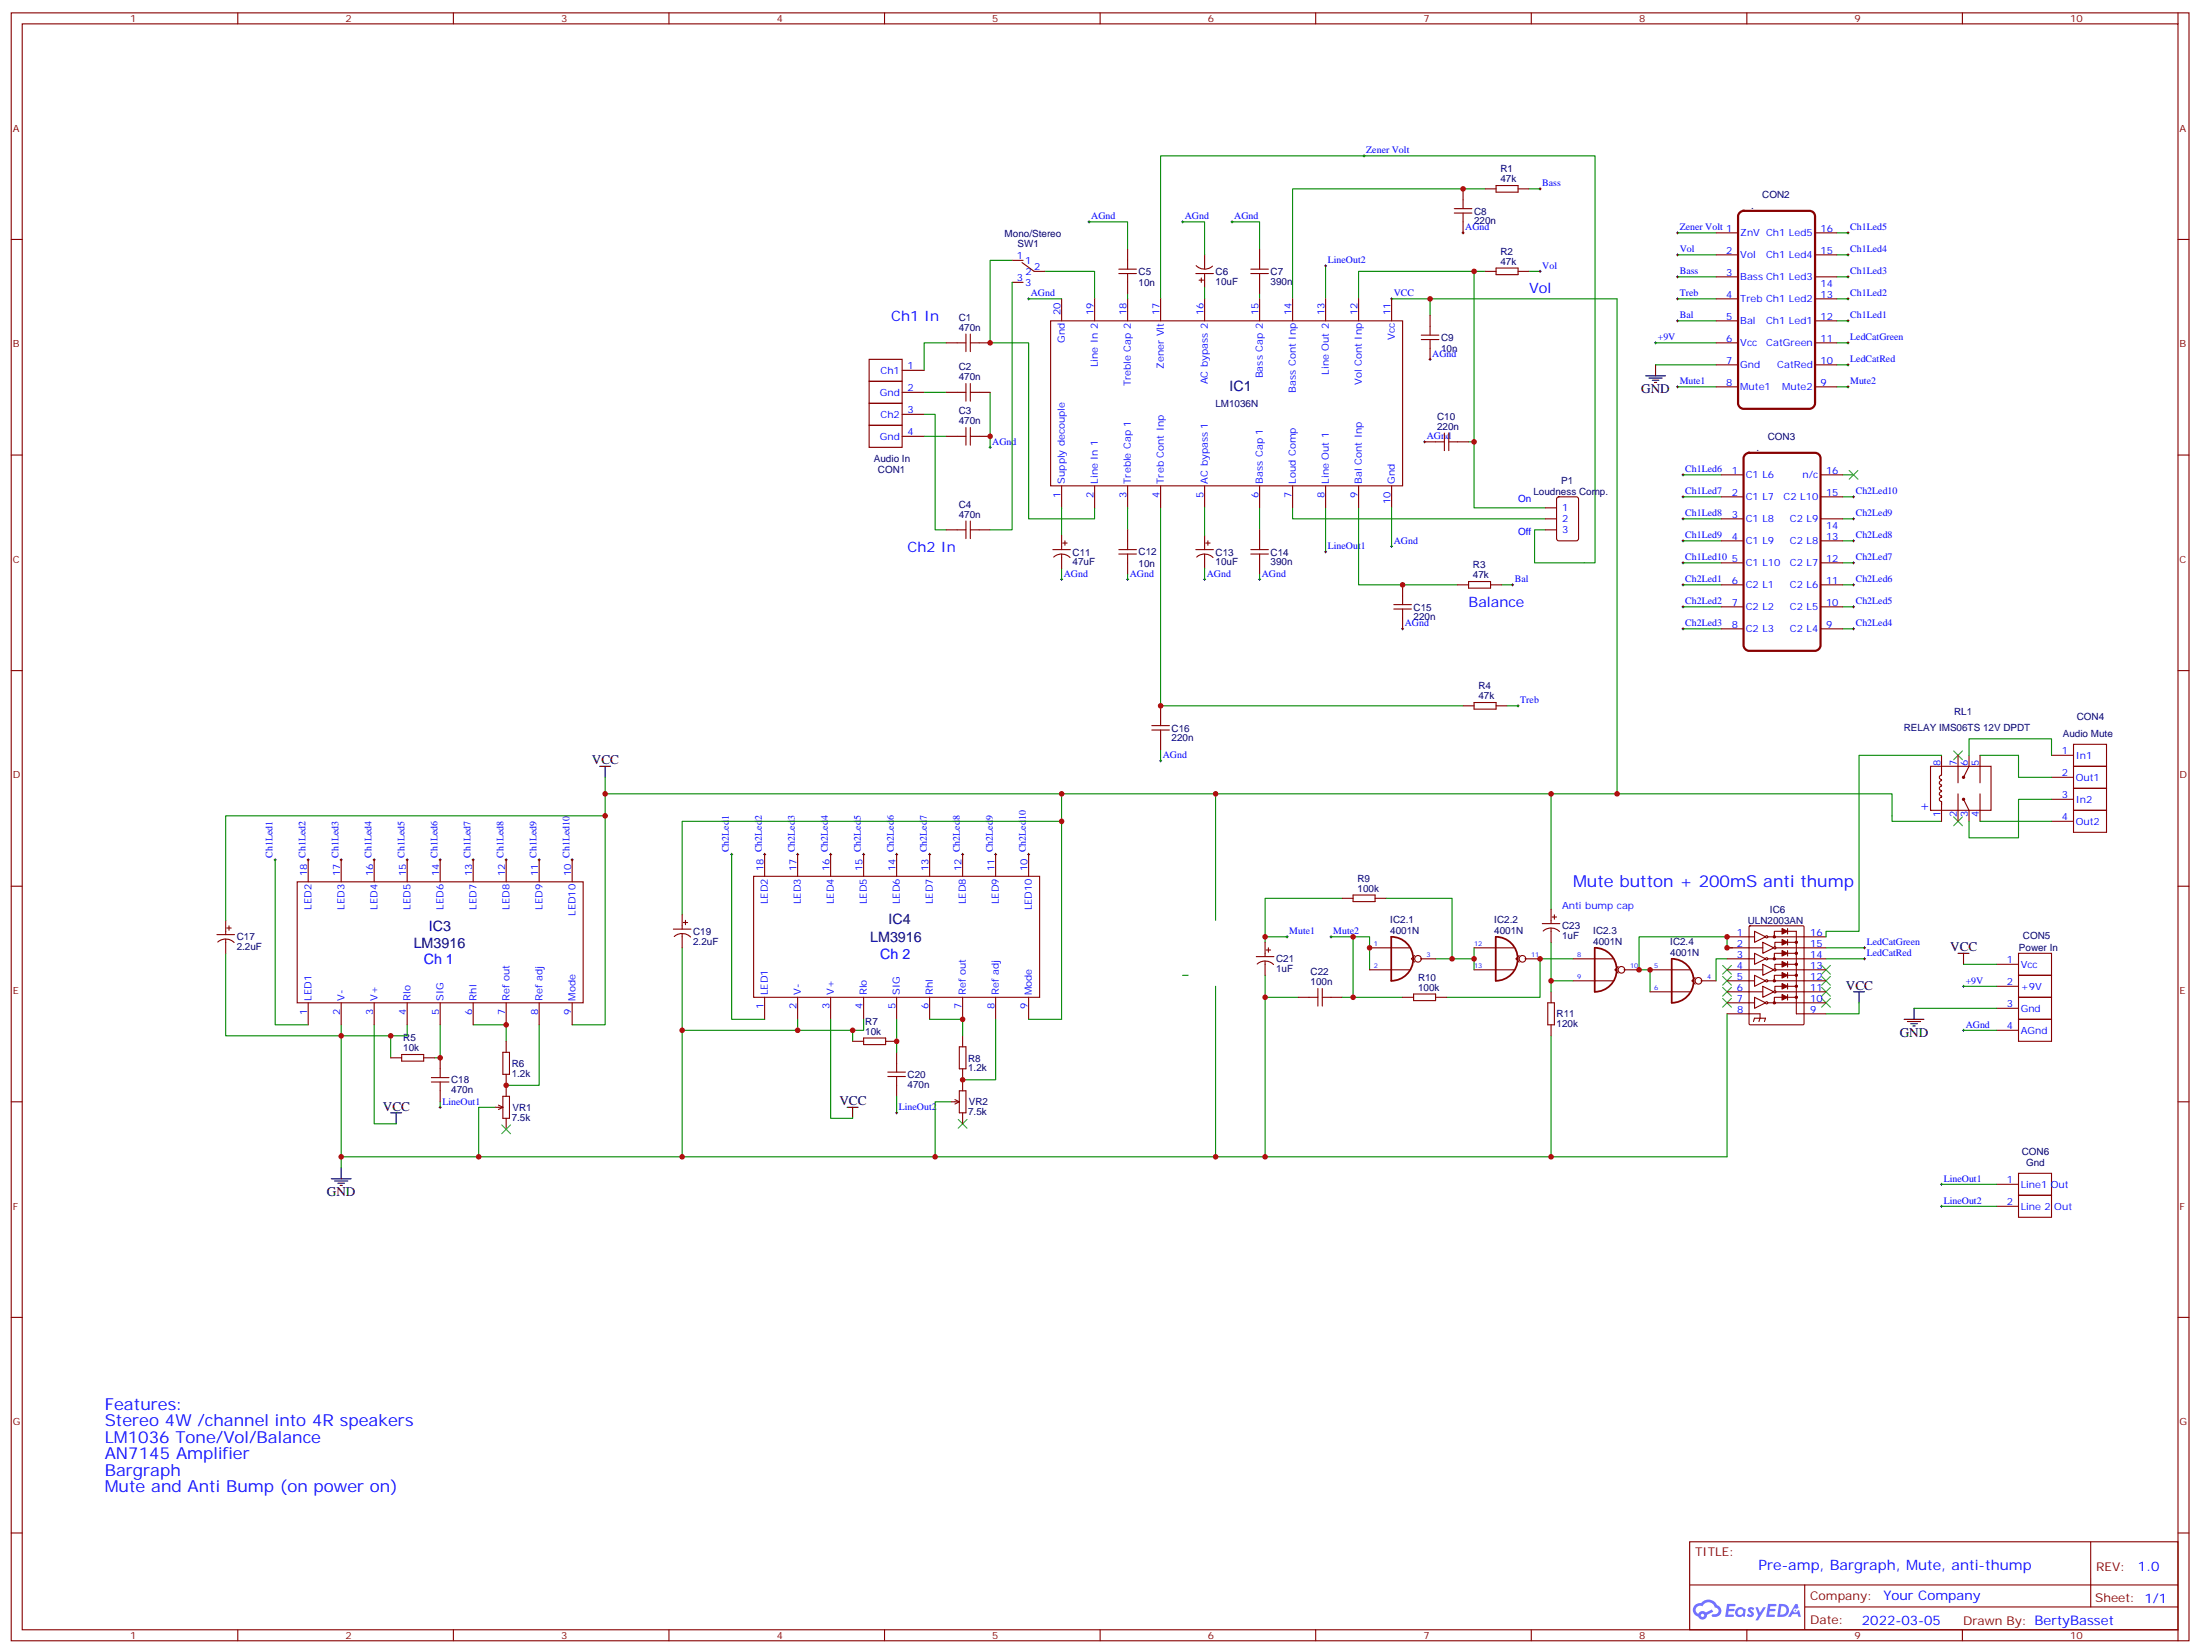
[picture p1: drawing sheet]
<svg xmlns="http://www.w3.org/2000/svg" width="706mm" height="530mm" viewBox="0 0 706 530" stroke-linecap="round" stroke-linejoin="round" font-family="sans-serif">
<g fill="none" stroke="#870000" stroke-width=".35">
<path d="M3.6 4.1h698.5v522.1h-698.5zM7.1 7.7h691.5v515h-691.5zM76.3 4.1v3.6M145.4 4.1v3.6M214.6 4.1v3.6M283.7 4.1v3.6M352.8 4.1v3.6M422 4.1v3.6M491.1 4.1v3.6M560.3 4.1v3.6M629.4 4.1v3.6M698.6 4.1v3.6"/>
<path d="M3.6 76.8h3.5M698.6 76.8h3.5M3.6 145.9h3.5M698.6 145.9h3.5M3.6 215.1h3.5M698.6 215.1h3.5M3.6 284.2h3.5M698.6 284.2h3.5M3.6 353.4h3.5M698.6 353.4h3.5M3.6 422.5h3.5M698.6 422.5h3.5"/>
<path d="M3.6 491.7h3.5M541.9 494.5h156.7v28.2h-156.7zM670.6 494.5v20.9M698.6 491.7h3.5M542 508.3h156.4M578.8 515.4h119.6M578.8 508.3v14.1M76.3 522.7v3.5M145.4 522.7v3.5M214.6 522.7v3.5M283.7 522.7v3.5M352.8 522.7v3.5"/>
<path d="M422 522.7v3.5M491.1 522.7v3.5M560.3 522.7v3.5M629.4 522.7v3.5M698.6 522.7v3.5"/>
</g>
<g fill="#5487ff">
<path d="M560.9 515.7a1.22 1.22 0 0 1 1.7 .2l-.3 .6a.47 .47 0 0 0-.4-.4 .47 .47 0 0 0-.5 .2l.2 .2a1.14 1.14 0 0 1 .7 1.8 1.14 1.14 0 0 1-1.9 0l-.2-.2 .5-.6 .7 .4a.29 .29 0 0 0 .4-.2 .29 .29 0 0 0-.3-.3 1.04 1.04 0 0 1-.6-1.7z"/>
<path d="M553.9 514.4l2.7 .2-.1 .5-1.8 .1-.2 .8h1.6l.3 .4-.4 .3h-1.6l-.1 1.1 1.7 .1 .2 .3-.2 .3-2.7 .1z"/>
<path d="M567.1 514.4l2.7 .2-.2 .5-1.8 .1-.1 .8h1.5l.3 .4-.4 .3h-1.5l-.2 1.1 1.7 .1 .2 .3-.2 .3-2.6 .1z"/>
<path d="M575.8 514.4h.7l.3 1.3-.6 .3a.69 .69 0 0 0-1 .3 .69 .69 0 0 0 .5 .9 .69 .69 0 0 0 .8-.6l.5-.2 .6 2.2h-.8l-.2-.9h-1.7l-.5 .9h-.9z"/>
<path d="M563 515.5h.8l.6 1.8 1.1-1.8h.9l-2.5 4.2h-.9l1-1.5z"/>
<path d="M570.6 514.4l-.6 4.2h1.4a2.11 2.11 0 0 0 2.4-2.1 2.11 2.11 0 0 0-2.5-2.1zM571.3 515.2a1.43 1.43 0 0 1 1.7 1.6 1.43 1.43 0 0 1-2.1 1z"/>
<path d="M556.9 516a1.54 1.54 0 0 0-.1 2.2 1.54 1.54 0 0 0 2.2 .1l.6 .3 .3-2.3-.6-.3a1.49 1.49 0 0 0-2.4 0zM557.2 517a.95 .95 0 0 1 1.9 0 .95 .95 0 0 1-1.9 0z"/>
<path d="M543.6 514.8a2.18 2.18 0 0 0 1.1 3.7 1.44 1.44 0 0 0 1.6 .9 1.44 1.44 0 0 0 1.2-1.5l2-1-.4-.7-2 1a1.47 1.47 0 0 0-2.4 .4 1.39 1.39 0 0 1-.6-1.9 1.39 1.39 0 0 1 2-.5 2.12 2.12 0 0 1 2.1-1.3 2.12 2.12 0 0 1 1.9 1.7 1.14 1.14 0 0 1 1.1 1.4 1.14 1.14 0 0 1-1.7 .7 .43 .43 0 0 0-.5 .4 .43 .43 0 0 0 .4 .5 1.98 1.98 0 0 0 2.6-1.3 1.98 1.98 0 0 0-1.3-2.5 3.1 3.1 0 0 0-5.2-.7l-.9 .1zM545.5 518.1a.55 .55 0 0 1 1.1 0 .55 .55 0 0 1-1.1 0z"/>
<circle cx="575.9" cy="516.5" r=".26"/>
</g>
<g fill="none" stroke="#000" stroke-width=".32">
<path d="M437.2 50h.7M437.5 49.6v.7M349 71.2h.7M349.3 70.8v.7M379 71.2h.7M379.3 70.8v.7M394.8 71.2h.7M395.2 70.8v.7M468.9 74.7h.7M469.3 74.3v.7M493.6 60.6h.7M494 60.2v.7"/>
<path d="M537.7 74.7h.7M538.1 74.3v.7M592.4 74.7h.7M592.7 74.3v.7M329.6 95.8h.7M329.9 95.5v.7M424.8 85.3h.7M425.2 84.9v.7M446 95.8h.7M446.3 95.5v.7M493.6 87h.7M494 86.7v.7"/>
<path d="M537.7 95.8h.7M537.7 81.7h.7M537.7 88.8h.7M538.1 81.4v.7M538.1 88.4v.7M538.1 95.5v.7M592.4 95.8h.7M592.4 81.7h.7M592.4 88.8h.7M592.7 81.4v.7M592.7 88.4v.7M592.7 95.5v.7"/>
<path d="M458.3 115.3h.7M458.7 114.9v.7M530.6 110h.8M531 109.6v.7M537.7 102.9h.7M538.1 102.6v.7M592.4 110h.7M592.4 102.9h.7M592.4 117h.7M592.7 102.6v.7M592.7 109.6v.7M592.7 116.7v.7"/>
<path d="M537.7 124.1h.7M538.1 123.7v.7M592.4 124.1h.7M592.7 123.7v.7M317.2 143.5h.7M317.6 143.1v.7M456.6 141.7h.7M456.9 141.4v.7M539.5 159.3h.7M539.5 152.3h.7M539.8 151.9v.7M539.8 159v.7"/>
<path d="M594.1 159.3h.8M594.5 159v.7M424.8 177h.7M425.2 176.6v.7M446 175.2h.7M446.3 174.9v.7M539.5 166.4h.7M539.5 173.5h.7M539.8 166.1v.7M539.8 173.1v.7M594.1 166.4h.8M594.1 173.5h.8"/>
<path d="M594.5 166.1v.7M594.5 173.1v.7M340.1 185.8h.8M340.5 185.5v.7M361.3 185.8h.7M361.7 185.5v.7M386 185.8h.7M386.4 185.5v.7M403.6 185.8h.8M404 185.5v.7M484.8 187.6h.7M485.1 187.2v.7"/>
<path d="M539.5 187.6h.7M539.5 180.5h.7M539.5 194.6h.7M539.8 180.2v.7M539.8 187.2v.7M539.8 194.3v.7M594.1 187.6h.8M594.1 180.5h.8M594.1 194.6h.8M594.5 180.2v.7M594.5 187.2v.7M594.5 194.3v.7"/>
<path d="M449.5 201.7h.7M449.9 201.3v.7M539.5 201.7h.7M539.8 201.3v.7M594.1 201.7h.8M594.5 201.3v.7M486.6 226.4h.7M486.9 226v.7M371.9 244h.7M372.3 243.7v.7M87.9 275.8h.7M88.3 275.4v.7"/>
<path d="M98.5 275.8h.7M98.8 275.4v.7M109.1 275.8h.7M109.4 275.4v.7M119.7 275.8h.7M120 275.4v.7M130.2 275.8h.8M130.6 275.4v.7M140.8 275.8h.7M141.2 275.4v.7M151.4 275.8h.7M151.8 275.4v.7"/>
<path d="M162 275.8h.7M162.3 275.4v.7M172.6 275.8h.7M172.9 275.4v.7M183.2 275.8h.7M183.5 275.4v.7M234.3 274h.7M234.7 273.6v.8M244.9 274h.7M245.3 273.6v.8M255.5 274h.7M255.8 273.6v.8"/>
<path d="M266.1 274h.7M266.4 273.6v.8M276.6 274h.8M277 273.6v.8M287.2 274h.7M287.6 273.6v.8M297.8 274h.7M298.2 273.6v.8M308.4 274h.7M308.8 273.6v.8M319 274h.7M319.3 273.6v.8"/>
<path d="M329.6 274h.7M329.9 273.6v.8M412.5 300.5h.7M412.8 300.1v.7M426.6 300.5h.7M426.9 300.1v.7M597.7 304h.7M597.7 307.5h.7M598 303.6v.7M598 307.2v.7M629.4 316.3h.7M629.8 316v.7"/>
<path d="M629.4 330.4h.7M629.8 330.1v.7M140.8 355.1h.7M141.2 354.8v.7M287.2 356.9h.7M287.6 356.6v.7M622.4 379.8h.7M622.7 379.5v.7M622.4 386.9h.7M622.7 386.5v.7"/>
</g>
<g fill="none" stroke="#008700" stroke-width=".35">
<path d="M349.3 71.2h12.4v8.8M379.3 71.2h7.1v10.5M395.2 71.2h8.8v8.8M476.3 60.6h-61.7v35.2M490.4 60.6h3.6M538.1 74.7h12.3M589.2 74.7h3.5M324.6 83.5h-7v26.5h12.3v56.4h21.2v-3.5M324.6 90.6v79.3h-7M329.9 95.8h10.6M335.2 87h15.9v8.8M361.7 94.1v1.7"/>
<path d="M372.3 95.8v-45.8h139.3v130.5h-19.4v-10.6h3.5M386.4 92.3v3.5M404 94.1v1.7M425.2 85.3v10.5M446.3 95.8h72.4v158.8M458.7 95.8v5.3M472.8 87v54.7M476.3 87h-40.5v8.8M490.4 87h3.6M538.1 95.8h12.3M538.1 81.7h12.3M538.1 88.8h12.3"/>
<path d="M589.2 95.8h3.5M589.2 81.7h3.5M589.2 88.8h3.5M303.5 110h-7.1v8.8M531 110h19.4M531 117h19.4M538.1 102.9h12.3M589.2 110h3.5M589.2 102.9h3.5M589.2 117h3.5M296.4 132.9h3.5v37h3.6M296.4 139.9h7.1"/>
<path d="M296.4 125.8h7.1M317.6 125.8v17.7M538.1 124.1h12.3M589.2 124.1h3.5M471 141.7h1.8v21.2h22.9M539.8 152.3h12.4M539.8 159.3h12.4M591 152.3h3.5M591 159.3h3.5M340.5 162.9v8.8M361.7 162.9v7M372.3 162.9v63.5h97"/>
<path d="M386.4 162.9v8.8M404 162.9v7M414.6 162.9v3.5h81.1M425.2 162.9v14.1M435.8 162.9v24.7h31.7M446.3 162.9v12.3M539.8 166.4h12.4M539.8 173.5h12.4M591 166.4h3.5M591 173.5h3.5M340.5 182.3v3.5M361.7 184v1.8"/>
<path d="M386.4 182.3v3.5M404 184v1.8M481.6 187.6h3.5M539.8 187.6h12.4M539.8 180.5h12.4M539.8 194.6h12.4M591 187.6h3.5M591 180.5h3.5M591 194.6h3.5M539.8 201.7h12.4M591 201.7h3.5M483.4 226.4h3.5"/>
<path d="M194.1 249.3v79.4h-10.6M194.1 254.6h146.4M372.3 240.5v3.5M389.9 254.6h-49.4v72.3h-10.6M497.5 254.6h-107.6v40.6M622.7 242.3h-26.4v56.4h-10.6v1.8M631.5 242.3v-5.3h26.5v5.3M635.1 242.3h12.3v7h10.6M658 256.4h-10.6v12.3h-15.9v-5.3M88.3 275.8v52.9h10.5M194.1 261.7h-121.7v33.5M234.7 274v52.9h10.6"/>
<path d="M340.5 263.4h-121.7v30M622.7 263.4h-15.9v-8.8h-109.3v37M635.1 263.4h22.9M430.5 288.1h-24.7v12.4M444.6 288.1h21.1v19.4M72.4 305.8v26.4h58.2v-3.5M218.8 304v26.4h37M379.3 312.8h1.8M389.9 316.3v54.7M405.8 319.9h10.5M405.8 312.8v58.2M412.8 300.5h-7v1.7"/>
<path d="M426.9 300.5h12.4v10.5M430.5 319.9h19.4M434 300.5v19.4M460.4 307.5h12.4M472.8 304v7M497.5 302.2v12.4h7M497.5 314.6v3.5M504.5 307.5h-10.5v12.4h-30M553.9 307.5h-3.5v7.1M555.7 304h-1.8v-3.5h-28.2v10.5h3.5v7.1M585.7 307.5h12.3M585.7 304h12.3"/>
<path d="M629.8 309.3h10.6M629.8 316.3h10.6M109.4 328.7v45.8M120 328.7v31.7h7.1M125.3 332.2v7.1M141.2 328.7v10.6h-1.8M151.8 328.7h10.5v5.3M172.9 328.7v19.4h-10.6M218.8 330.4v40.6M255.8 326.9v3.5h21.2v-3.5M266.4 326.9v31.8h7.1M273.5 330.4v3.6"/>
<path d="M287.6 326.9v10.6M298.2 326.9h10.6v5.3M319.3 326.9v19.4h-10.5M497.5 332.2v38.8M553.9 325.2v45.8h-444.5M596.3 321.6v3.6h-10.6M613.9 323.4h26.5M629.8 330.4h10.6M141.2 353.4v1.7M158.8 355.1h-5.3v15.9M287.6 351.6v5.3M305.2 353.4h-5.3v17.6"/>
<path d="M622.7 379.8h17.7M622.7 386.9h17.7"/>
</g>
<g fill="none" stroke="#870000" stroke-width=".35">
<path d="M479.8 59.5h7.1v2.1h-7.1zM361.7 80v6.3M404 80v6.3M466.4 68.3h5.7M466.4 66.9h5.7M469.3 60.6v6.3M469.3 68.3v6.4M476.3 60.6h3.5M486.9 60.6h3.5M550.4 74.7h7.1M582.2 74.7h7M324.6 83.5h3.6"/>
<path d="M324.6 90.6h3.6M327.8 84.2l3.9 2.8h3.5M340.5 95.8v7.1M351.1 95.8v7.1M358.8 86.3h5.7M358.8 87.7h5.7M361.7 87.7v6.4M361.7 95.8v7.1M372.3 95.8v7.1M383.5 87.7h5.7M383.7 85.2a3.8 3.8 0 0 0 5.2 .2M384.6 89.9h1.4"/>
<path d="M385.3 89.1v1.5M386.4 81.7v4.6M386.4 87.7v4.6M386.4 95.8v7.1M401.2 86.3h5.6M401.2 87.7h5.6M404 87.7v6.4M404 95.8v7.1M414.6 95.8v7.1M425.2 95.8v7.1M435.8 95.8v7.1M446.3 95.8v7.1"/>
<path d="M476.3 87h3.5M479.8 86h7.1v2.1h-7.1zM486.9 87h3.5M550.4 81.7h7.1M550.4 88.8h7.1M550.4 95.8h7.1M582.2 81.7h7M582.2 88.8h7M582.2 95.8h7M278.8 115.3h10.5v7h-10.5zM289.3 118.8h7.1M303.5 110h6.3"/>
<path d="M309.8 107.1v5.7M311.2 107.1v5.7M311.2 110h6.4M337 102.9h112.9v52.9h-112.9zM455.9 107.5h5.6M455.9 108.9h5.6M458.7 101.1v6.4M458.7 108.9v6.4M550.4 110h7.1M550.4 102.9h7.1M550.4 117h7.1M582.2 110h7"/>
<path d="M582.2 102.9h7M582.2 117h7M278.8 122.3h10.5v7.1h-10.5zM278.8 129.4h10.5v7h-10.5zM278.8 136.4h10.5v7.1h-10.5zM289.3 139.9h7.1M289.3 125.8h7.1M289.3 132.9h7.1M303.5 139.9h6.3M303.5 125.8h6.3M309.8 123v5.7M309.8 137.1v5.7"/>
<path d="M311.2 123v5.7M311.2 137.1v5.7M311.2 139.9h6.4M311.2 125.8h6.4M463.3 138.9v5.6M464.7 138.9v5.6M550.4 124.1h7.1M582.2 124.1h7M340.5 155.8v7.1M351.1 155.8v7.1M361.7 155.8v7.1M372.3 155.8v7.1"/>
<path d="M386.4 155.8v7.1M404 155.8v7.1M414.6 155.8v7.1M425.2 155.8v7.1M435.8 155.8v7.1M446.3 155.8v7.1M456.9 141.7h6.4M464.7 141.7h6.3M499.5 159.6l.5-.3h5.6l.7 .5v13l-.5 .6-5.8 .1-.7-.5v-12.9zM552.2 152.3h7M552.2 159.3h7M583.9 152.3h7.1"/>
<path d="M583.9 159.3h7.1M303.5 169.9h6.3M309.8 167.1v5.7M311.2 167.1v5.7M311.2 169.9h6.4M337.7 176.3h5.6M338 178.7a3.8 3.8 0 0 1 5.2 .1M340.5 171.7v4.6M340.5 177.7v4.6M340.9 174.2h1.4M341.6 173.5v1.4M358.8 176.3h5.7"/>
<path d="M358.8 177.7h5.7M361.7 169.9v6.4M361.7 177.7v6.3M383.5 176.3h5.7M383.8 178.7a3.8 3.8 0 0 1 5.3 .1M386.4 171.7v4.6M386.4 177.7v4.6M386.7 174.2h1.4M387.4 173.5v1.4M401.2 176.3h5.6M401.2 177.7h5.6M404 169.9v6.4"/>
<path d="M404 177.7v6.3M495.7 169.9h3.6M495.7 166.4h3.6M495.7 162.9h3.6M552.2 166.4h7M552.2 173.5h7M583.9 166.4h7.1M583.9 173.5h7.1M447 193.9h5.7M447 195.3h5.7M449.9 187.6v6.3M449.9 195.3v6.4"/>
<path d="M467.5 187.6h3.5M471 186.5h7.1v2.1h-7.1zM478.1 187.6h3.5M552.2 187.6h7M552.2 180.5h7M552.2 194.6h7M583.9 187.6h7.1M583.9 180.5h7.1M583.9 194.6h7.1M552.2 201.7h7M583.9 201.7h7.1M369.4 232.7h5.7"/>
<path d="M369.4 234.1h5.7M372.3 226.4v6.3M372.3 234.1v6.4M469.3 226.4h3.5M472.8 225.3h7v2.1h-7zM479.8 226.4h3.6M665.1 238.7h10.5v7.1h-10.5zM619.2 245.8h19.4v14.1h-19.4zM622.7 255.7a.71 .71 0 0 0-.7 .7 .71 .71 0 0 0 .7 .7M622.7 242.3v6.3a.71 .71 0 0 0-.7 .7 .71 .71 0 0 0 .7 .7v.4a.71 .71 0 0 0-.7 .7 .71 .71 0 0 0 .7 .7v.3a.71 .71 0 0 0-.7 .7 .71 .71 0 0 0 .7 .7v.4a.71 .71 0 0 0-.7 .7 .71 .71 0 0 0 .7 .7M622.7 258.1v-1v6.3M622.7 255.7v-.4v.4"/>
<path d="M628 242.3v8.8M628 254.6v8.8M629.8 256.4l1.7 3.5v3.5M631.5 242.3v3.5l-1.7 3.5M635.1 242.3v8.8M635.1 254.6v8.8M658 242.3h7.1M658 249.3h7.1M658 256.4h7.1M665.1 245.8h10.5v7h-10.5zM665.1 252.8h10.5v7.1h-10.5zM665.1 259.9h10.5v7h-10.5z"/>
<path d="M98.8 275.8v7M109.4 275.8v7M120 275.8v7M130.6 275.8v7M141.2 275.8v7M151.8 275.8v7M162.3 275.8v7M172.9 275.8v7M183.5 275.8v7M245.3 274v7.1M255.8 274v7.1M266.4 274v7.1"/>
<path d="M277 274v7.1M287.6 274v7.1M298.2 274v7.1M308.8 274v7.1M319.3 274v7.1M329.9 274v7.1M658 263.4h7.1M69.6 299.8h5.6M72.4 295.2v4.6M72.7 297.6h1.5M73.4 296.9v1.4M95.3 282.8h91.7v38.8h-91.7z"/>
<path d="M216 298h5.6M218.8 293.4v4.6M218.8 299.4v4.6M219.1 295.9h1.5M219.9 295.2v1.4M241.7 281.1h91.7v38.8h-91.7zM430.5 288.1h3.5M434 287.1h7v2.1h-7zM441 288.1h3.6M494.7 296.2h5.6M495 298.6a3.8 3.8 0 0 1 5.2 .2M497.5 291.6v4.6"/>
<path d="M497.5 297.6v4.6M497.8 294.1h1.5M498.5 293.4v1.4M561 297.1l.3-.2h17l.3 .2v31.2l-.2 .3-17.1 .1-.3-.2zM562.8 298.7l3.5 1.8-3.5 1.7zM571.6 298.7h-2.5v1.8M573.3 298.7h2.9v26.5h9.5M573.3 297.8v1.8M69.9 302.1a3.8 3.8 0 0 1 5.2 .2M72.4 301.2v4.6M216.3 300.4a3.8 3.8 0 0 1 5.2 .1M245.3 319.9v7"/>
<path d="M255.8 319.9v7M266.4 319.9v7M277 319.9v7M287.6 319.9v7M298.2 319.9v7M308.8 319.9v7M319.3 319.9v7M329.9 319.9v7M402.9 306.8h5.7M403.2 309.2a3.8 3.8 0 0 1 5.3 .2M405.8 302.2v4.6M405.8 308.2v4.6"/>
<path d="M406.1 304.7h1.4M406.8 304v1.4M416.3 319.9h6.4M422.7 317v5.7M424.1 319.9h6.4M424.1 317v5.7M439.3 304h12.9M439.3 311h12.9M449.9 319.9h3.5M453.4 318.8h7v2.1h-7zM453.7 306.5l-1 1 1 1.1M455.6 307.5h4.8"/>
<path d="M460.4 319.9h3.6M472.8 304h12.9M472.8 311h12.9M487.3 306.5l-1.1 1 1.1 1.1M489.1 307.5h4.9M497.5 318.1v3.5M504.5 307.5h13M504.5 314.6h13M519 310l-1.1 1 1.1 1.1M520.9 311h4.8M529.2 311h13M529.2 318.1h13"/>
<path d="M543.7 313.5l-1.1 1.1 1.1 1M545.6 314.6h4.8M553.9 300.5h8.9M553.9 304h11.5M553.9 307.5h8.9M553.9 311h7.1M553.9 314.6h8.9M553.9 318.1h11.5M561.2 311h4.2M562.8 319.9l3.5 1.7-3.5 1.8zM562.8 312.8l3.5 1.8-3.5 1.7zM562.8 305.8l3.5 1.7-3.5 1.8z"/>
<path d="M565.4 316.3l3.5 1.8-3.5 1.8zM565.4 309.3l3.5 1.7-3.5 1.8zM565.4 302.2l3.5 1.8-3.5 1.8zM567 300.5h18.7M567 307.5h18.7M567 314.6h18.7M571.6 319.9h-2.5v1.7M571.6 312.8h-2.5v1.8M571.6 305.8h-2.5v1.7M571.6 316.3h-2.3v1.4M571.7 309.3h-2.4v1.4M571.7 302.2h-2.4v1.4"/>
<path d="M573.3 301.3v1.8M573.3 304.9v1.7M573.3 308.4v1.8M573.3 311.9v1.8M573.3 315.5v1.7M573.3 319v1.7M573.3 316.3h2.9M573.3 312.8h2.9M573.3 309.3h2.9M573.3 305.8h2.9M573.3 302.2h2.9M573.3 319.9h2.9"/>
<path d="M585.7 318.1h-16.1a.35 .35 0 0 0-.5-.3 .35 .35 0 0 0-.1 .6 .35 .35 0 0 0 .6-.2M585.7 311h-16.1a.35 .35 0 0 0-.5-.3 .35 .35 0 0 0-.1 .6 .35 .35 0 0 0 .6-.1M585.7 304h-16.1a.35 .35 0 0 0-.5-.3 .35 .35 0 0 0-.1 .5 .35 .35 0 0 0 .6-.1M640.4 316.3h7M640.4 309.3h7M647.4 305.8h10.6v7h-10.6zM647.4 312.8h10.6v7.1h-10.6zM647.4 319.9h10.6v7h-10.6zM98.8 321.6v7.1M109.4 321.6v7.1M120 321.6v7.1M125.3 339.3h3.5"/>
<path d="M128.8 338.2h7.1v2.1h-7.1zM130.6 321.6v7.1M135.9 339.3h3.5M141.2 321.6v7.1M141.2 339.3v6.3M151.8 321.6v7.1M161.3 337.5h2.1v7.1h-2.1zM162.3 321.6v7.1M162.3 334v3.5M172.9 321.6v7.1M183.5 321.6v7.1M273.5 334h3.5"/>
<path d="M277 332.9h7.1v2.1h-7.1zM284.1 334h3.5M287.6 337.5v6.4M307.7 335.7h2.1v7.1h-2.1zM308.8 332.2v3.5M496.4 321.6h2.1v7.1h-2.1zM497.5 328.7v3.5M553.9 321.6h8.9M553.9 325.2h10.6v1.4l-.3 1M562.4 327.6l.4-1h3.5l-.4 1M567 321.6h18.7M640.4 323.4h7"/>
<path d="M640.4 330.4h7M647.4 326.9h10.6v7.1h-10.6zM138.4 345.6h5.6M138.4 347h5.6M141.2 347v6.4M158.8 355.1h2.5M159.9 354.4l1.4 .7M161.3 351.6h2.1v7.1h-2.1zM161.3 355.1l-1.4 .7M162.3 344.6v7M162.3 358.7v3.5M284.8 343.9h5.6"/>
<path d="M284.8 345.3h5.6M287.6 345.3v6.3M305.2 353.4h2.5M306.3 352.7l1.4 .7M307.7 349.8h2.1v7.1h-2.1zM307.7 353.4l-1.4 .7M308.8 342.8v7M308.8 356.9v3.5M640.4 379.8h7M647.4 376.3h10.6v7.1h-10.6zM640.4 386.9h7M647.4 383.4h10.6v7h-10.6z"/>
<circle cx="454.8" cy="307.5" r="1.06"/>
<circle cx="488.3" cy="307.5" r="1.06"/>
<circle cx="520.1" cy="311" r="1.06"/>
<circle cx="544.8" cy="314.6" r="1.06"/>
<circle cx="566.6" cy="307.5" r=".35"/>
<circle cx="566.6" cy="300.5" r=".35"/>
<circle cx="566.6" cy="314.6" r=".35"/>
<circle cx="566.6" cy="321.6" r=".35"/>
</g>
<g fill="none" stroke="#3c3" stroke-width=".35">
<path d="M593.1 150.9l2.8 2.8M595.9 150.9l-2.8 2.8M626.6 240.8l2.8 2.9M629.4 240.8l-2.8 2.9M626.6 262l2.8 2.8M629.4 262l-2.8 2.8M552.5 309.6l2.8 2.9M552.5 313.2l2.8 2.8M552.5 316.7l2.8 2.8M555.3 309.6l-2.8 2.9M555.3 313.2l-2.8 2.8M555.3 316.7l-2.8 2.8"/>
<path d="M584.3 316.7l2.8 2.8M584.3 313.2l2.8 2.8M584.3 309.6l2.8 2.9M587.1 316.7l-2.8 2.8M587.1 313.2l-2.8 2.8M587.1 309.6l-2.8 2.9M552.5 320.2l2.8 2.8M555.3 320.2l-2.8 2.8M584.3 320.2l2.8 2.8M587.1 320.2l-2.8 2.8M307.3 359l2.9 2.8M310.2 359l-2.9 2.8"/>
<path d="M160.9 360.8l2.9 2.8M163.8 360.8l-2.9 2.8"/>
</g>
<path d="M558 68.1l1.2-.5h21.2l.9 .3 .8 1 .1 60.5-.3 .9-1.1 .8h-21.6l-.9-.3-.8-1v-60.4zM559.8 145.8l1.2-.6h21.2l.8 .3 .9 1v60.5l-.3 .9-1 .8h-21.6l-.9-.2-.8-1.1-.1-60.4z" fill="none" stroke="#870000" stroke-width=".71"/>
<g fill="none" stroke="#000" stroke-width=".35">
<path d="M531 117v3.5M527.8 120.5h6.4M528.9 121.2h4.2M529.9 122h2.2M530.6 122.7h.8M192.3 245.8h3.6M194.1 245.8v3.5M594.5 318.1h3.5M596.3 318.1v3.5M628 305.8h3.5M629.8 305.8v3.5M610.7 326.9h6.4"/>
<path d="M611.8 327.6h4.2M612.8 328.3h2.2M613.6 329h.7M613.9 323.4v3.5M125.3 356.9h3.5M127.1 356.9v3.5M271.7 355.1h3.5M273.5 355.1v3.6M106.3 378.1h6.3M107.3 378.8h4.2M108.4 379.5h2.1M109.4 374.5v3.6"/>
<path d="M109.1 380.2h.7"/>
</g>
<g fill="#870000" stroke="#870000" stroke-width=".35">
<path d="M571.6 319l1.7 .9-1.7 .8z"/>
<path d="M571.6 315.5l1.7 .8-1.7 .9z"/>
<path d="M571.6 311.9l1.7 .9-1.7 .9z"/>
<path d="M571.6 308.4l1.7 .9-1.7 .9z"/>
<path d="M571.6 304.9l1.7 .9-1.7 .8z"/>
<path d="M571.6 301.3l1.7 .9-1.7 .9z"/>
<path d="M571.6 297.8l1.7 .9-1.7 .9z"/>
<circle cx="576.2" cy="302.2" r=".35"/>
<circle cx="576.2" cy="305.8" r=".35"/>
<circle cx="576.2" cy="309.3" r=".35"/>
<circle cx="576.2" cy="312.8" r=".35"/>
<circle cx="576.2" cy="316.3" r=".35"/>
<circle cx="576.2" cy="319.9" r=".35"/>
<circle cx="569.1" cy="300.5" r=".35"/>
<circle cx="569.1" cy="307.5" r=".35"/>
<circle cx="569.1" cy="314.6" r=".35"/>
<circle cx="569.1" cy="321.6" r=".35"/>
<circle cx="629.8" cy="249.3" r=".35"/>
<circle cx="629.8" cy="256.4" r=".35"/>
</g>
<path d="M446.2 300.5a7.1 7.1 0 0 1 7.1 7 7.1 7.1 0 0 1-7.1 7.1zM479.7 300.5a7.1 7.1 0 0 1 7.1 7 7.1 7.1 0 0 1-7.1 7.1zM511.5 304a7.1 7.1 0 0 1 7 7 7.1 7.1 0 0 1-7 7.1zM536.2 307.5a7.1 7.1 0 0 1 7 7.1 7.1 7.1 0 0 1-7 7z" fill="none" stroke="#870000" stroke-width=".56"/>
<g fill="#c00">
<circle cx="472.8" cy="87" r=".88"/>
<circle cx="472.8" cy="141.7" r=".88"/>
<circle cx="317.6" cy="110" r=".88"/>
<circle cx="317.6" cy="139.9" r=".88"/>
<circle cx="372.3" cy="226.4" r=".88"/>
<circle cx="449.9" cy="187.6" r=".88"/>
<circle cx="469.3" cy="60.6" r=".88"/>
<circle cx="405.8" cy="300.5" r=".88"/>
<circle cx="434" cy="300.5" r=".88"/>
<circle cx="553.9" cy="300.5" r=".88"/>
<circle cx="553.9" cy="304" r=".88"/>
<circle cx="525.7" cy="311" r=".88"/>
<circle cx="529.2" cy="311" r=".88"/>
<circle cx="497.5" cy="314.6" r=".88"/>
<circle cx="494" cy="307.5" r=".88"/>
<circle cx="434" cy="319.9" r=".88"/>
<circle cx="439.3" cy="304" r=".88"/>
<circle cx="465.7" cy="307.5" r=".88"/>
<circle cx="472.8" cy="307.5" r=".88"/>
<circle cx="405.8" cy="319.9" r=".88"/>
<circle cx="273.5" cy="330.4" r=".88"/>
<circle cx="287.6" cy="334" r=".88"/>
<circle cx="125.3" cy="332.2" r=".88"/>
<circle cx="141.2" cy="339.3" r=".88"/>
<circle cx="194.1" cy="261.7" r=".88"/>
<circle cx="340.5" cy="263.4" r=".88"/>
<circle cx="218.8" cy="330.4" r=".88"/>
<circle cx="255.8" cy="330.4" r=".88"/>
<circle cx="308.8" cy="326.9" r=".88"/>
<circle cx="308.8" cy="346.3" r=".88"/>
<circle cx="162.3" cy="348.1" r=".88"/>
<circle cx="162.3" cy="328.7" r=".88"/>
<circle cx="109.4" cy="332.2" r=".88"/>
<circle cx="153.5" cy="371" r=".88"/>
<circle cx="109.4" cy="371" r=".88"/>
<circle cx="218.8" cy="371" r=".88"/>
<circle cx="299.9" cy="371" r=".88"/>
<circle cx="389.9" cy="371" r=".88"/>
<circle cx="405.8" cy="371" r=".88"/>
<circle cx="497.5" cy="371" r=".88"/>
<circle cx="194.1" cy="254.6" r=".88"/>
<circle cx="340.5" cy="254.6" r=".88"/>
<circle cx="389.9" cy="254.6" r=".88"/>
<circle cx="497.5" cy="254.6" r=".88"/>
<circle cx="518.7" cy="254.6" r=".88"/>
<circle cx="458.7" cy="95.8" r=".88"/>
</g>
<g font-size="5.3" fill="#00f">
<text x="504.5" y="284.6">Mute button + 200mS anti thump</text>
<text x="33.6" y="452.2">Features:</text>
<text x="33.6" y="457.4">Stereo 4W /channel into 4R speakers</text>
<text x="33.6" y="462.7">LM1036 Tone/Vol/Balance</text>
<text x="33.6" y="468">AN7145 Amplifier</text>
<text x="33.6" y="473.3">Bargraph</text>
<text x="33.6" y="478.6">Mute and Anti Bump (on power on)</text>
</g>
<g font-size="4.6" fill="#00f">
<text x="490.4" y="94.1">Vol</text>
<text x="285.8" y="102.9">Ch1 In</text>
<text x="291.1" y="177">Ch2 In</text>
<text x="471" y="194.6">Balance</text>
<text x="135.9" y="309.3">Ch 1</text>
<text x="282.3" y="307.5">Ch 2</text>
<text x="564" y="503.5">Pre-amp, Bargraph, Mute, anti-thump</text>
</g>
<g font-size="4.6" fill="#000080">
<text x="394.4" y="125.3">IC1</text>
<text x="137.5" y="298.5">IC3</text>
<text x="285" y="296.3">IC4</text>
<text x="132.7" y="303.9">LM3916</text>
<text x="279.1" y="302.2">LM3916</text>
</g>
<g font-size="4.2">
<text x="526.4" y="126.2">GND</text>
<text x="189.9" y="245.1">VCC</text>
<text x="625.5" y="305">VCC</text>
<text x="592" y="317.4">VCC</text>
<text x="609.3" y="332.6">GND</text>
<text x="122.8" y="356.2">VCC</text>
<text x="269.2" y="354.4">VCC</text>
<text x="104.8" y="383.7">GND</text>
</g>
<g font-size="4.2" fill="#00f">
<text x="615.7" y="259.9">+</text>
<text x="685.7" y="503.7">1.0</text>
<text x="604.1" y="513.3">Your Company</text>
<text x="597.2" y="521.1">2022-03-05</text>
</g>
<g font-size="3.9" fill="#800">
<text x="543.7" y="499.1">TITLE:</text>
<text x="672.3" y="503.7">REV:</text>
<text x="580.6" y="513.3">Company:</text>
<text x="672" y="513.9">Sheet: 1/1</text>
<text x="580.6" y="520.9">Date:</text>
<text x="629.6" y="521">Drawn By: BertyBasset</text>
</g>
<g font-size="3.2" fill="#800">
<text x="41.7" y="7.1">1</text>
<text x="110.8" y="7.1">2</text>
<text x="180" y="7.1">3</text>
<text x="249.1" y="7.1">4</text>
<text x="318.3" y="7.1">5</text>
<text x="387.4" y="7.1">6</text>
<text x="456.6" y="7.1">7</text>
<text x="525.7" y="7.1">8</text>
<text x="594.9" y="7.1">9</text>
<text x="664" y="7.1">10</text>
<text x="4.1" y="42.2">A</text>
<text x="699.1" y="42.2">A</text>
<text x="4.1" y="111.4">B</text>
<text x="699.1" y="111.4">B</text>
<text x="4.1" y="180.5">C</text>
<text x="699.1" y="180.5">C</text>
<text x="4.1" y="249.7">D</text>
<text x="699.1" y="249.7">D</text>
<text x="4.1" y="318.8">E</text>
<text x="699.1" y="318.8">E</text>
<text x="4.1" y="387.9">F</text>
<text x="699.1" y="387.9">F</text>
<text x="4.1" y="457.1">G</text>
<text x="699.1" y="457.1">G</text>
<text x="41.7" y="525.7">1</text>
<text x="110.8" y="525.7">2</text>
<text x="180" y="525.7">3</text>
<text x="249.1" y="525.7">4</text>
<text x="318.3" y="525.7">5</text>
<text x="387.4" y="525.7">6</text>
<text x="456.6" y="525.7">7</text>
<text x="525.7" y="525.7">8</text>
<text x="594.9" y="525.7">9</text>
<text x="664" y="525.7">10</text>
</g>
<g font-size="3.2" fill="#00f">
<text x="438.2" y="49.1">Zener Volt</text>
<text x="494.7" y="59.7">Bass</text>
<text x="350" y="70.3">AGnd</text>
<text x="380" y="70.3">AGnd</text>
<text x="395.9" y="70.3">AGnd</text>
<text x="470" y="73.8">AGnd</text>
<text x="538.8" y="73.8">Zener Volt 1</text>
<text x="558.2" y="75.7">ZnV Ch1 Led5</text>
<text x="583.9" y="74.3">16</text>
<text x="593.4" y="73.8">Ch1Led5</text>
<text x="326.1" y="83.1">1</text>
<text x="538.8" y="80.9">Vol</text>
<text x="553.7" y="81.4">2</text>
<text x="558.2" y="82.8">Vol</text>
<text x="566.4" y="82.8">Ch1 Led4</text>
<text x="583.9" y="81.4">15</text>
<text x="593.4" y="80.9">Ch1Led4</text>
<text x="328.9" y="84.6">1</text>
<text x="329" y="88.1">2</text>
<text x="331.7" y="86.7">2</text>
<text x="425.9" y="84.4">LineOut2</text>
<text x="494.7" y="86.1">Vol</text>
<text x="538.8" y="87.9">Bass</text>
<text x="553.7" y="88.4">3</text>
<text x="558.2" y="89.9">Bass Ch1 Led3</text>
<text x="593.4" y="87.9">Ch1Led3</text>
<text x="326.1" y="90.2">3</text>
<text x="328.9" y="91.6">3</text>
<text x="330.6" y="95">AGnd</text>
<text x="447" y="95">VCC</text>
<text x="538.8" y="95">Treb</text>
<text x="553.7" y="95.5">4</text>
<text x="583.9" y="95.5">13</text>
<text x="583.9" y="92">14</text>
<text x="593.4" y="95">Ch1Led2</text>
<text x="340.1" y="101.1" transform="rotate(-90 340.1 101.1)">20</text>
<text x="350.7" y="101.1" transform="rotate(-90 350.7 101.1)">19</text>
<text x="361.3" y="101.1" transform="rotate(-90 361.3 101.1)">18</text>
<text x="371.9" y="101.1" transform="rotate(-90 371.9 101.1)">17</text>
<text x="386" y="101.1" transform="rotate(-90 386 101.1)">16</text>
<text x="403.6" y="101.1" transform="rotate(-90 403.6 101.1)">15</text>
<text x="414.2" y="101.1" transform="rotate(-90 414.2 101.1)">14</text>
<text x="424.8" y="101.1" transform="rotate(-90 424.8 101.1)">13</text>
<text x="435.4" y="101.1" transform="rotate(-90 435.4 101.1)">12</text>
<text x="446" y="101.1" transform="rotate(-90 446 101.1)">11</text>
<text x="558.2" y="96.9">Treb Ch1 Led2</text>
<text x="538.8" y="102">Bal</text>
<text x="553.7" y="102.6">5</text>
<text x="558.2" y="104">Bal</text>
<text x="566.4" y="104">Ch1 Led1</text>
<text x="583.9" y="102.6">12</text>
<text x="593.4" y="102">Ch1Led1</text>
<text x="341.6" y="110.1" transform="rotate(-90 341.6 110.1)">Gnd</text>
<text x="447.4" y="109.1" transform="rotate(-90 447.4 109.1)">Vcc</text>
<text x="531.7" y="109.1">+9V</text>
<text x="553.7" y="109.6">6</text>
<text x="558.2" y="111">Vcc</text>
<text x="566.5" y="111">CatGreen</text>
<text x="583.9" y="109.6">11</text>
<text x="593.4" y="109.1">LedCatGreen</text>
<text x="282.4" y="119.8">Ch1</text>
<text x="291.1" y="118.4">1</text>
<text x="352.1" y="117.7" transform="rotate(-90 352.1 117.7)">Line In 2</text>
<text x="373.3" y="118.3" transform="rotate(-90 373.3 118.3)">Zener Vlt</text>
<text x="459.4" y="114.4">AGnd</text>
<text x="553.7" y="116.7">7</text>
<text x="558.2" y="118.1">Gnd</text>
<text x="570" y="118.1">CatRed</text>
<text x="583.9" y="116.7">10</text>
<text x="593.4" y="116.1">LedCatRed</text>
<text x="291.1" y="125.5">2</text>
<text x="362.7" y="123.9" transform="rotate(-90 362.7 123.9)">Treble Cap 2</text>
<text x="387.4" y="123.3" transform="rotate(-90 387.4 123.3)">AC bypass 2</text>
<text x="405.1" y="121.3" transform="rotate(-90 405.1 121.3)">Bass Cap 2</text>
<text x="415.6" y="125.9" transform="rotate(-90 415.6 125.9)">Bass Cont Inp</text>
<text x="426.2" y="120.1" transform="rotate(-90 426.2 120.1)">Line Out 2</text>
<text x="436.8" y="123.5" transform="rotate(-90 436.8 123.5)">Vol Cont Inp</text>
<text x="538.8" y="123.2">Mute1</text>
<text x="553.7" y="123.7">8</text>
<text x="558.2" y="125.1">Mute1</text>
<text x="571.6" y="125.1">Mute2</text>
<text x="583.9" y="123.7">9</text>
<text x="593.4" y="123.2">Mute2</text>
<text x="282.2" y="126.9">Gnd</text>
<text x="282.4" y="133.9">Ch2</text>
<text x="291.1" y="132.5">3</text>
<text x="282.2" y="141">Gnd</text>
<text x="291.1" y="139.6">4</text>
<text x="318.3" y="142.6">AGnd</text>
<text x="457.6" y="140.8">AGnd</text>
<text x="341.6" y="155.1" transform="rotate(-90 341.6 155.1)">Supply decouple</text>
<text x="352.1" y="155.1" transform="rotate(-90 352.1 155.1)">Line In 1</text>
<text x="362.7" y="155.1" transform="rotate(-90 362.7 155.1)">Treble Cap 1</text>
<text x="373.3" y="155.1" transform="rotate(-90 373.3 155.1)">Treb Cont Inp</text>
<text x="387.4" y="155.1" transform="rotate(-90 387.4 155.1)">AC bypass 1</text>
<text x="405.1" y="155.1" transform="rotate(-90 405.1 155.1)">Bass Cap 1</text>
<text x="415.6" y="155.1" transform="rotate(-90 415.6 155.1)">Loud Comp</text>
<text x="426.2" y="155.1" transform="rotate(-90 426.2 155.1)">Line Out 1</text>
<text x="436.8" y="155.1" transform="rotate(-90 436.8 155.1)">Bal Cont Inp</text>
<text x="447.4" y="155.1" transform="rotate(-90 447.4 155.1)">Gnd</text>
<text x="540.5" y="151.4">Ch1Led6</text>
<text x="555.4" y="151.9">1</text>
<text x="559.9" y="153.4">C1 L6</text>
<text x="578.1" y="153.4">n/c</text>
<text x="585.7" y="151.9">16</text>
<text x="340.1" y="159.6" transform="rotate(-90 340.1 159.6)">1</text>
<text x="350.7" y="159.6" transform="rotate(-90 350.7 159.6)">2</text>
<text x="361.3" y="159.6" transform="rotate(-90 361.3 159.6)">3</text>
<text x="371.9" y="159.6" transform="rotate(-90 371.9 159.6)">4</text>
<text x="386" y="159.6" transform="rotate(-90 386 159.6)">5</text>
<text x="403.6" y="159.6" transform="rotate(-90 403.6 159.6)">6</text>
<text x="414.2" y="159.6" transform="rotate(-90 414.2 159.6)">7</text>
<text x="424.8" y="159.6" transform="rotate(-90 424.8 159.6)">8</text>
<text x="435.4" y="159.6" transform="rotate(-90 435.4 159.6)">9</text>
<text x="446" y="161.6" transform="rotate(-90 446 161.6)">10</text>
<text x="486.9" y="161.1">On</text>
<text x="540.5" y="158.5">Ch1Led7</text>
<text x="555.4" y="159">2</text>
<text x="559.9" y="160.4">C1 L7</text>
<text x="572.1" y="160.4">C2 L10</text>
<text x="585.7" y="159">15</text>
<text x="595.2" y="158.5">Ch2Led10</text>
<text x="501" y="163.9">1</text>
<text x="501" y="167.5">2</text>
<text x="540.5" y="165.5">Ch1Led8</text>
<text x="555.4" y="166.1">3</text>
<text x="559.9" y="167.5">C1 L8</text>
<text x="574.1" y="167.5">C2 L9</text>
<text x="595.2" y="165.5">Ch2Led9</text>
<text x="486.9" y="171.7">Off</text>
<text x="501" y="171">3</text>
<text x="540.5" y="172.6">Ch1Led9</text>
<text x="555.4" y="173.1">4</text>
<text x="585.7" y="173.1">13</text>
<text x="585.7" y="169.6">14</text>
<text x="595.2" y="172.6">Ch2Led8</text>
<text x="425.9" y="176.1">LineOut1</text>
<text x="447" y="174.3">AGnd</text>
<text x="540.5" y="179.6">Ch1Led10</text>
<text x="559.9" y="174.5">C1 L9</text>
<text x="574.1" y="174.5">C2 L8</text>
<text x="595.2" y="179.6">Ch2Led7</text>
<text x="341.2" y="184.9">AGnd</text>
<text x="362.4" y="184.9">AGnd</text>
<text x="387.1" y="184.9">AGnd</text>
<text x="404.7" y="184.9">AGnd</text>
<text x="555.4" y="180.2">5</text>
<text x="559.9" y="181.6">C1 L10</text>
<text x="574.1" y="181.6">C2 L7</text>
<text x="585.7" y="180.2">12</text>
<text x="485.8" y="186.7">Bal</text>
<text x="540.5" y="186.7">Ch2Led1</text>
<text x="555.4" y="187.2">6</text>
<text x="559.9" y="188.6">C2 L1</text>
<text x="574.1" y="188.6">C2 L6</text>
<text x="585.7" y="187.2">11</text>
<text x="595.2" y="186.7">Ch2Led6</text>
<text x="540.5" y="193.7">Ch2Led2</text>
<text x="555.4" y="194.3">7</text>
<text x="559.9" y="195.7">C2 L2</text>
<text x="574.1" y="195.7">C2 L5</text>
<text x="585.7" y="194.3">10</text>
<text x="595.2" y="193.7">Ch2Led5</text>
<text x="450.6" y="200.8">AGnd</text>
<text x="540.5" y="200.8">Ch2Led3</text>
<text x="555.4" y="201.3">8</text>
<text x="559.9" y="202.7">C2 L3</text>
<text x="574.1" y="202.7">C2 L4</text>
<text x="585.7" y="201.3">9</text>
<text x="595.2" y="200.8">Ch2Led4</text>
<text x="487.6" y="225.5">Treb</text>
<text x="373" y="243.1">AGnd</text>
<text x="622.4" y="245.8" transform="rotate(-90 622.4 245.8)">8</text>
<text x="627.7" y="245.8" transform="rotate(-90 627.7 245.8)">7</text>
<text x="631.2" y="245.8" transform="rotate(-90 631.2 245.8)">6</text>
<text x="634.7" y="245.8" transform="rotate(-90 634.7 245.8)">5</text>
<text x="661.3" y="241.9">1</text>
<text x="665.8" y="243.3">In1</text>
<text x="661.3" y="249">2</text>
<text x="665.8" y="250.4">Out1</text>
<text x="661.3" y="256">3</text>
<text x="665.8" y="257.4">In2</text>
<text x="622.4" y="261.9" transform="rotate(-90 622.4 261.9)">1</text>
<text x="627.7" y="261.9" transform="rotate(-90 627.7 261.9)">2</text>
<text x="631.2" y="261.9" transform="rotate(-90 631.2 261.9)">3</text>
<text x="634.7" y="261.9" transform="rotate(-90 634.7 261.9)">4</text>
<text x="661.3" y="263.1">4</text>
<text x="665.8" y="264.5">Out2</text>
<text x="87.4" y="275.1" transform="rotate(-90 87.4 275.1)">Ch1Led1</text>
<text x="233.8" y="273.3" transform="rotate(-90 233.8 273.3)">Ch2Led1</text>
<text x="98.5" y="281.1" transform="rotate(-90 98.5 281.1)">18 Ch1Led2</text>
<text x="109.1" y="281.1" transform="rotate(-90 109.1 281.1)">17 Ch1Led3</text>
<text x="119.7" y="281.1" transform="rotate(-90 119.7 281.1)">16 Ch1Led4</text>
<text x="130.2" y="281.1" transform="rotate(-90 130.2 281.1)">15 Ch1Led5</text>
<text x="140.8" y="281.1" transform="rotate(-90 140.8 281.1)">14 Ch1Led6</text>
<text x="151.4" y="281.1" transform="rotate(-90 151.4 281.1)">13 Ch1Led7</text>
<text x="162" y="281.1" transform="rotate(-90 162 281.1)">12 Ch1Led8</text>
<text x="172.6" y="281.1" transform="rotate(-90 172.6 281.1)">11 Ch1Led9</text>
<text x="183.2" y="281.1" transform="rotate(-90 183.2 281.1)">10 Ch1Led10</text>
<text x="244.9" y="279.3" transform="rotate(-90 244.9 279.3)">18 Ch2Led2</text>
<text x="255.5" y="279.3" transform="rotate(-90 255.5 279.3)">17 Ch2Led3</text>
<text x="266.1" y="279.3" transform="rotate(-90 266.1 279.3)">16 Ch2Led4</text>
<text x="276.6" y="279.3" transform="rotate(-90 276.6 279.3)">15 Ch2Led5</text>
<text x="287.2" y="279.3" transform="rotate(-90 287.2 279.3)">14 Ch2Led6</text>
<text x="297.8" y="279.3" transform="rotate(-90 297.8 279.3)">13 Ch2Led7</text>
<text x="308.4" y="279.3" transform="rotate(-90 308.4 279.3)">12 Ch2Led8</text>
<text x="319" y="279.3" transform="rotate(-90 319 279.3)">11 Ch2Led9</text>
<text x="329.6" y="279.3" transform="rotate(-90 329.6 279.3)">10 Ch2Led10</text>
<text x="99.9" y="291.8" transform="rotate(-90 99.9 291.8)">LED2</text>
<text x="110.5" y="291.8" transform="rotate(-90 110.5 291.8)">LED3</text>
<text x="121.1" y="291.8" transform="rotate(-90 121.1 291.8)">LED4</text>
<text x="131.7" y="291.8" transform="rotate(-90 131.7 291.8)">LED5</text>
<text x="142.2" y="291.8" transform="rotate(-90 142.2 291.8)">LED6</text>
<text x="152.8" y="291.8" transform="rotate(-90 152.8 291.8)">LED7</text>
<text x="163.4" y="291.8" transform="rotate(-90 163.4 291.8)">LED8</text>
<text x="174" y="291.8" transform="rotate(-90 174 291.8)">LED9</text>
<text x="184.6" y="293.8" transform="rotate(-90 184.6 293.8)">LED10</text>
<text x="246.3" y="290" transform="rotate(-90 246.3 290)">LED2</text>
<text x="256.9" y="290" transform="rotate(-90 256.9 290)">LED3</text>
<text x="267.5" y="290" transform="rotate(-90 267.5 290)">LED4</text>
<text x="278.1" y="290" transform="rotate(-90 278.1 290)">LED5</text>
<text x="288.6" y="290" transform="rotate(-90 288.6 290)">LED6</text>
<text x="299.2" y="290" transform="rotate(-90 299.2 290)">LED7</text>
<text x="309.8" y="290" transform="rotate(-90 309.8 290)">LED8</text>
<text x="320.4" y="290" transform="rotate(-90 320.4 290)">LED9</text>
<text x="331" y="292" transform="rotate(-90 331 292)">LED10</text>
<text x="501" y="291.6">Anti bump cap</text>
<text x="413.5" y="299.6">Mute1</text>
<text x="427.6" y="299.6">Mute2</text>
<text x="557" y="300.1">1</text>
<text x="557" y="303.6">2</text>
<text x="580.6" y="303.6">15</text>
<text x="580.6" y="300.1">16</text>
<text x="598.7" y="303.1">LedCatGreen</text>
<text x="557" y="307.2">3</text>
<text x="557" y="310.7">4</text>
<text x="580.6" y="310.7">13</text>
<text x="580.6" y="307.2">14</text>
<text x="598.7" y="306.6">LedCatRed</text>
<text x="643.6" y="308.9">1</text>
<text x="648.1" y="310.3">Vcc</text>
<text x="557" y="314.2">5</text>
<text x="557" y="317.7">6</text>
<text x="580.6" y="317.7">11</text>
<text x="580.6" y="314.2">12</text>
<text x="630.5" y="315.5">+9V</text>
<text x="643.6" y="316">2</text>
<text x="648.1" y="317.4">+9V</text>
<text x="99.9" y="320.9" transform="rotate(-90 99.9 320.9)">LED1</text>
<text x="110.5" y="320.9" transform="rotate(-90 110.5 320.9)">V-</text>
<text x="121.1" y="320.9" transform="rotate(-90 121.1 320.9)">V+</text>
<text x="131.7" y="320.9" transform="rotate(-90 131.7 320.9)">Rlo</text>
<text x="142.2" y="320.9" transform="rotate(-90 142.2 320.9)">SIG</text>
<text x="152.8" y="320.9" transform="rotate(-90 152.8 320.9)">Rhl</text>
<text x="163.4" y="320.9" transform="rotate(-90 163.4 320.9)">Ref out</text>
<text x="174" y="320.9" transform="rotate(-90 174 320.9)">Ref adj</text>
<text x="184.6" y="320.9" transform="rotate(-90 184.6 320.9)">Mode</text>
<text x="244.9" y="323.6" transform="rotate(-90 244.9 323.6)">1</text>
<text x="246.3" y="319.2" transform="rotate(-90 246.3 319.2)">LED1</text>
<text x="255.5" y="323.6" transform="rotate(-90 255.5 323.6)">2</text>
<text x="256.9" y="319.2" transform="rotate(-90 256.9 319.2)">V-</text>
<text x="266.1" y="323.6" transform="rotate(-90 266.1 323.6)">3</text>
<text x="267.5" y="319.2" transform="rotate(-90 267.5 319.2)">V+</text>
<text x="276.6" y="323.6" transform="rotate(-90 276.6 323.6)">4</text>
<text x="278.1" y="319.2" transform="rotate(-90 278.1 319.2)">Rlo</text>
<text x="287.2" y="323.6" transform="rotate(-90 287.2 323.6)">5</text>
<text x="288.6" y="319.2" transform="rotate(-90 288.6 319.2)">SIG</text>
<text x="297.8" y="323.6" transform="rotate(-90 297.8 323.6)">6</text>
<text x="299.2" y="319.2" transform="rotate(-90 299.2 319.2)">Rhl</text>
<text x="308.4" y="323.6" transform="rotate(-90 308.4 323.6)">7</text>
<text x="309.8" y="319.2" transform="rotate(-90 309.8 319.2)">Ref out</text>
<text x="319" y="323.6" transform="rotate(-90 319 323.6)">8</text>
<text x="320.4" y="319.2" transform="rotate(-90 320.4 319.2)">Ref adj</text>
<text x="329.6" y="323.6" transform="rotate(-90 329.6 323.6)">9</text>
<text x="331" y="319.2" transform="rotate(-90 331 319.2)">Mode</text>
<text x="557" y="321.3">7</text>
<text x="580.6" y="321.3">10</text>
<text x="643.6" y="323">3</text>
<text x="98.5" y="325.4" transform="rotate(-90 98.5 325.4)">1</text>
<text x="109.1" y="325.4" transform="rotate(-90 109.1 325.4)">2</text>
<text x="119.7" y="325.4" transform="rotate(-90 119.7 325.4)">3</text>
<text x="130.2" y="325.4" transform="rotate(-90 130.2 325.4)">4</text>
<text x="140.8" y="325.4" transform="rotate(-90 140.8 325.4)">5</text>
<text x="151.4" y="325.4" transform="rotate(-90 151.4 325.4)">6</text>
<text x="162" y="325.4" transform="rotate(-90 162 325.4)">7</text>
<text x="172.6" y="325.4" transform="rotate(-90 172.6 325.4)">8</text>
<text x="183.2" y="325.4" transform="rotate(-90 183.2 325.4)">9</text>
<text x="557.2" y="324.8">8</text>
<text x="580.6" y="324.8">9</text>
<text x="630.5" y="329.6">AGnd</text>
<text x="648.1" y="324.4">Gnd</text>
<text x="643.6" y="330.1">4</text>
<text x="648.1" y="331.5">AGnd</text>
<text x="141.9" y="354.3">LineOut1</text>
<text x="288.3" y="356">LineOut2</text>
<text x="623.4" y="379">LineOut1</text>
<text x="643.6" y="379.5">1</text>
<text x="648.1" y="380.9">Line1 Out</text>
<text x="623.4" y="386">LineOut2</text>
<text x="643.6" y="386.5">2</text>
<text x="648.1" y="387.9">Line 2 Out</text>
</g>
<g font-size="3.2" fill="#000080">
<text x="481.2" y="58.5">47k</text>
<text x="481.3" y="55.3">R1</text>
<text x="565.2" y="63.5">CON2</text>
<text x="472.8" y="72">220n</text>
<text x="472.8" y="68.9">C8</text>
<text x="561.6" y="67">.</text>
<text x="322.2" y="75.9">Mono/Stereo</text>
<text x="326.4" y="79.3">SW1</text>
<text x="481.3" y="81.7">R2</text>
<text x="365.2" y="88.2">C5</text>
<text x="389.9" y="88.2">C6</text>
<text x="407.5" y="88.2">C7</text>
<text x="481.2" y="84.9">47k</text>
<text x="365.2" y="91.8">10n</text>
<text x="389.9" y="91.4">10uF</text>
<text x="407.5" y="91.4">390n</text>
<text x="307.5" y="106.1">470n</text>
<text x="307.5" y="102.9">C1</text>
<text x="462.2" y="113">10n</text>
<text x="462.2" y="109.3">C9</text>
<text x="307.5" y="118.8">C2</text>
<text x="307.5" y="122">470n</text>
<text x="389.8" y="130.5">LM1036N</text>
<text x="307.5" y="136.1">470n</text>
<text x="307.5" y="132.9">C3</text>
<text x="460.9" y="137.8">220n</text>
<text x="460.9" y="134.7">C10</text>
<text x="567" y="141.1">CON3</text>
<text x="280.3" y="148.2">Audio In</text>
<text x="563.4" y="144.6">.</text>
<text x="281.6" y="151.7">CON1</text>
<text x="500.8" y="155.2">P1</text>
<text x="491.8" y="158.7">Loudness Comp.</text>
<text x="307.5" y="166.1">470n</text>
<text x="307.5" y="162.9">C4</text>
<text x="344" y="178.2">C11</text>
<text x="365.2" y="178.1">C12</text>
<text x="389.9" y="178.2">C13</text>
<text x="407.5" y="178.2">C14</text>
<text x="344" y="181.3">47uF</text>
<text x="365.2" y="181.8">10n</text>
<text x="389.9" y="181.3">10uF</text>
<text x="407.5" y="181.3">390n</text>
<text x="472.4" y="185.5">47k</text>
<text x="472.4" y="182.3">R3</text>
<text x="453.4" y="195.8">C15</text>
<text x="453.4" y="199">220n</text>
<text x="474.2" y="221.1">R4</text>
<text x="474.2" y="224.3">47k</text>
<text x="626.8" y="229.3">RL1</text>
<text x="666.1" y="231.1">CON4</text>
<text x="375.8" y="237.8">220n</text>
<text x="375.8" y="234.6">C16</text>
<text x="610.6" y="234.6">RELAY IMS06TS 12V DPDT</text>
<text x="661.6" y="236.4">Audio Mute</text>
<text x="435.4" y="286">100k</text>
<text x="435.4" y="282.9">R9</text>
<text x="567.7" y="292.7">IC6</text>
<text x="222.3" y="299.9">C19</text>
<text x="445.9" y="299.4">4001N</text>
<text x="445.9" y="296.1">IC2.1</text>
<text x="479.3" y="299.4">4001N</text>
<text x="479.3" y="296.1">IC2.2</text>
<text x="501" y="298.1">C23</text>
<text x="511" y="299.6">IC2.3</text>
<text x="560.6" y="296.3">ULN2003AN</text>
<text x="75.9" y="304.8">2.2uF</text>
<text x="75.9" y="301.6">C17</text>
<text x="222.3" y="303">2.2uF</text>
<text x="501" y="301.2">1uF</text>
<text x="511" y="302.9">4001N</text>
<text x="535.7" y="303.1">IC2.4</text>
<text x="647.5" y="305.2">Power In</text>
<text x="648.8" y="301.2">CON5</text>
<text x="409.3" y="311.8">1uF</text>
<text x="409.3" y="308.6">C21</text>
<text x="535.7" y="306.5">4001N</text>
<text x="420.4" y="316">100n</text>
<text x="420.4" y="312.8">C22</text>
<text x="454.8" y="317.7">100k</text>
<text x="454.8" y="314.6">R10</text>
<text x="277.5" y="328.7">R7</text>
<text x="499.3" y="329.5">120k</text>
<text x="499.3" y="326.3">R11</text>
<text x="129.3" y="334">R5</text>
<text x="277.5" y="331.9">10k</text>
<text x="129.3" y="337.1">10k</text>
<text x="310.5" y="340.5">R8</text>
<text x="144.7" y="347.5">C18</text>
<text x="164.1" y="345.4">1.2k</text>
<text x="164.1" y="342.3">R6</text>
<text x="291.1" y="345.7">C20</text>
<text x="310.5" y="343.6">1.2k</text>
<text x="144.7" y="350.6">470n</text>
<text x="291.1" y="348.9">470n</text>
<text x="164.1" y="359.5">7.5k</text>
<text x="164.3" y="356.3">VR1</text>
<text x="310.5" y="357.7">7.5k</text>
<text x="310.8" y="354.6">VR2</text>
<text x="648.5" y="370.4">CON6</text>
<text x="649.8" y="373.9">Gnd</text>
</g>
<g font-size="2.1" fill="#00f">
<text x="440.6" y="303.3">1</text>
<text x="472.8" y="303.3">12</text>
<text x="440.6" y="310.3">2</text>
<text x="457.6" y="306.8">3</text>
<text x="472.8" y="310.3">13</text>
<text x="491.1" y="306.8">11</text>
<text x="505.9" y="306.8">8</text>
<text x="522.8" y="310.3">10</text>
<text x="530.6" y="310.3">5</text>
<text x="505.9" y="313.9">9</text>
<text x="530.6" y="317.4">6</text>
<text x="547.5" y="313.9">4</text>
</g>
</svg>
